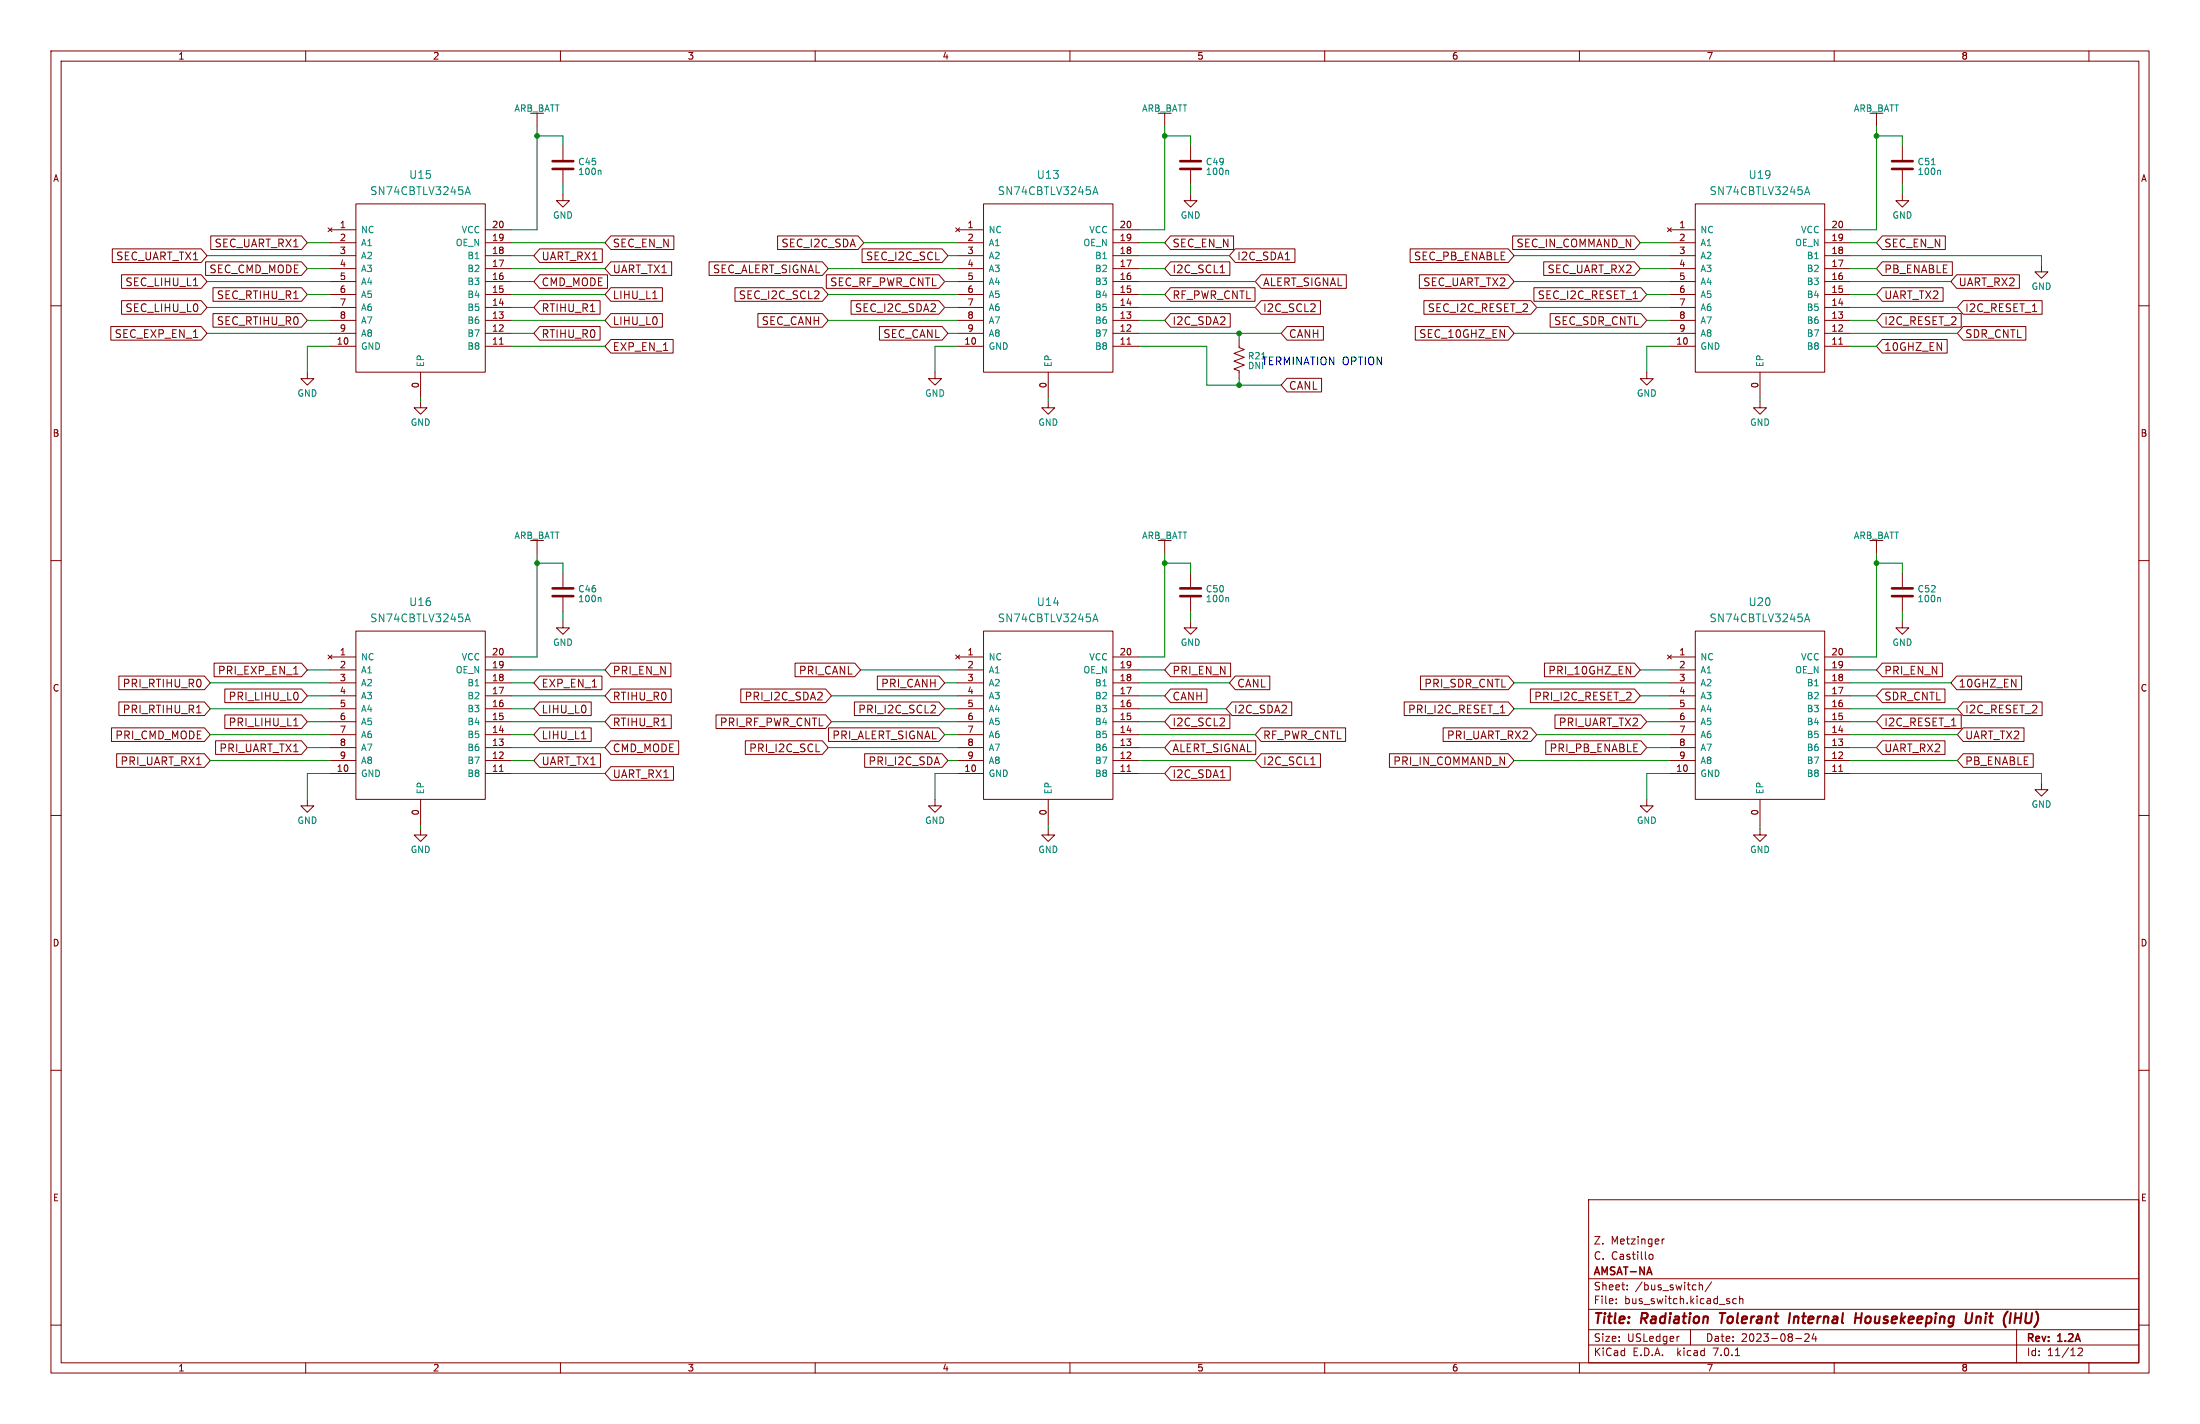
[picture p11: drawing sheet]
<svg xmlns="http://www.w3.org/2000/svg" width="432mm" height="279mm" viewBox="0 0 432 279" stroke-linecap="round" stroke-linejoin="round" font-family="sans-serif">
<g fill="none" stroke="#840000" stroke-width=".2">
<path d="M10 10h411.8v259.4h-411.8zM12 12h407.8v255.4h-407.8zM60 10v2M110 10v2M160 10v2M210 10v2M260 10v2M310 10v2M360 10v2M410 10v2M105.4 22.2v2.6M110.5 38.1v1.3h1.3l-1.3 1.2-1.3-1.2h1.3"/>
<path d="M110.5 28.6v2.8M110.5 33.4v2.8M228.6 22.2v2.6M233.7 38.1v1.3h1.2l-1.2 1.2-1.3-1.2h1.3M233.7 28.6v2.8M233.7 33.4v2.8M368.3 22.2v2.6M373.4 38.1v1.3h1.2l-1.2 1.2-1.3-1.2h1.3M373.4 28.6v2.8M373.4 33.4v2.8M10 60h2M22 48.8h17.5l1.1 1.4-1.1 1.3h-17.5z"/>
<path d="M23.9 59h15.6l1.1 1.3-1.1 1.4h-15.6zM23.9 53.9h15.6l1.1 1.3-1.1 1.4h-15.6zM38 56.1h.8M40.4 51.4h18.8l1.1 1.3-1.1 1.3h-18.8zM41.4 46.3h17.8l1.1 1.3-1.1 1.4h-17.8zM41.8 56.5h17.4l1.1 1.3-1.1 1.3h-17.4zM64.4 44.7l.8 .8M64.8 45.1h5M64.8 57.8h5M64.8 55.2h5M64.8 52.7h5M64.8 50.2h5"/>
<path d="M64.8 47.6h5M65.2 44.7l-.8 .8M69.8 40h25.4v33h-25.4zM95.2 45.1h5.1M95.2 57.8h5.1M95.2 55.2h5.1M95.2 52.7h5.1M95.2 50.2h5.1M95.2 47.6h5.1M105.9 48.8h12.3v2.7h-12.3l-1.1-1.3zM105.9 59h11.9v2.7h-11.9l-1.1-1.4zM105.9 53.9h13.3v2.7h-13.3l-1.1-1.4z"/>
<path d="M119.9 46.3h12.4v2.7h-12.4l-1.2-1.4zM119.9 56.5h10.1v2.6h-10.1l-1.2-1.3zM119.9 51.4h11.9v2.6h-11.9l-1.2-1.3zM128.1 58.6h.9M139.2 51.4h22.2l1.2 1.3-1.2 1.3h-22.2zM144.3 56.5h17.1l1.2 1.3-1.2 1.3h-17.1zM152.6 46.3h15.8l1.1 1.3-1.1 1.4h-15.8zM162.2 53.9h22.1l1.1 1.3-1.1 1.4h-22.1zM167 59h17.3l1.1 1.3-1.1 1.4h-17.3zM169.2 48.8h15.7l1.2 1.4-1.2 1.3h-15.7zM187.6 44.7l.7 .8M188 45.1h5"/>
<path d="M188 57.8h5M188 55.2h5M188 52.7h5M188 50.2h5M188 47.6h5M188.3 44.7l-.7 .8M193 40h25.4v33h-25.4zM218.4 45.1h5.1M218.4 57.8h5.1M218.4 55.2h5.1M218.4 52.7h5.1M218.4 50.2h5.1"/>
<path d="M218.4 47.6h5.1M229.7 46.3h12.4v2.7h-12.4l-1.1-1.4zM229.7 56.5h16.6v2.6h-16.6l-1.1-1.3zM229.7 51.4h11.7v2.6h-11.7l-1.1-1.3zM239.5 53.5h.9M242.4 48.8h11.8v2.7h-11.8l-1.1-1.3zM247.5 53.9h16.7v2.7h-16.7l-1.1-1.4zM247.5 59h11.7v2.7h-11.7l-1.1-1.4zM276.8 48.8h19.2l1.2 1.4-1.2 1.3h-19.2zM278.6 53.9h17.4l1.2 1.3-1.2 1.4h-17.4zM279.5 59h21l1.1 1.3-1.1 1.4h-21zM296.9 46.3h23.9l1.1 1.3-1.1 1.4h-23.9z"/>
<path d="M301.1 56.5h21l1.1 1.3-1.1 1.3h-21zM303 51.4h17.8l1.1 1.3-1.1 1.3h-17.8zM327.3 44.7l.7 .8M327.7 45.1h5M327.7 57.8h5M327.7 55.2h5M327.7 52.7h5M327.7 50.2h5M327.7 47.6h5M328 44.7l-.7 .8M332.7 40h25.4v33h-25.4zM358.1 45.1h5.1"/>
<path d="M358.1 57.8h5.1M358.1 55.2h5.1M358.1 52.7h5.1M358.1 50.2h5.1M358.1 47.6h5.1M369.4 46.3h12.4v2.7h-12.4l-1.1-1.4zM369.4 51.4h13.8v2.6h-13.8l-1.1-1.3zM369.4 56.5h12v2.6h-12l-1.1-1.3zM384 53.9h12.3v2.7h-12.3l-1.1-1.4zM385.3 59h15.5v2.7h-15.5l-1.1-1.4zM400.7 52.1v1.2h1.3l-1.3 1.3-1.3-1.3h1.3M419.8 60h2"/>
<path d="M21.8 64.1h17.7l1.1 1.3-1.1 1.3h-17.7zM41.8 61.5h17.4l1.1 1.4-1.1 1.3h-17.4zM60.3 73v1.3h1.3l-1.3 1.3-1.2-1.3h1.2M64.8 67.9h5M64.8 65.4h5M64.8 62.9h5M64.8 60.3h5M82.5 78.7v1.3h1.3l-1.3 1.3-1.2-1.3h1.2M82.5 73v5.1M95.2 67.9h5.1M95.2 65.4h5.1M95.2 62.9h5.1"/>
<path d="M95.2 60.3h5.1M98 67.5h.8M105.9 64.1h11.9v2.6h-11.9l-1.1-1.3zM119.9 66.6h12.2v2.7h-12.2l-1.2-1.4zM119.9 61.5h10.1v2.7h-10.1l-1.2-1.3zM148.8 61.5h12.6l1.2 1.4-1.2 1.3h-12.6zM172.6 64.1h12.3l1.2 1.3-1.2 1.3h-12.3zM183.5 73v1.3h1.3l-1.3 1.3-1.3-1.3h1.3M188 67.9h5M188 65.4h5M188 62.9h5M188 60.3h5"/>
<path d="M205.7 78.7v1.3h1.3l-1.3 1.3-1.2-1.3h1.2M205.7 73v5.1M218.4 67.9h5.1M218.4 65.4h5.1M218.4 62.9h5.1M218.4 60.3h5.1M221.2 67.5h.7M229.7 61.5h11.8v2.7h-11.8l-1.1-1.3zM243.2 66.7v1.5l1 .4-2 .7 2 .8-2 .8 2 .7-2 .8 1 .4v1.5M252.6 64.1h7.2v2.6h-7.2l-1.1-1.3zM252.6 74.2h6.8v2.7h-6.8l-1.1-1.3zM277.8 64.1h18.2l1.2 1.3-1.2 1.3h-18.2z"/>
<path d="M304.3 61.5h17.8l1.1 1.4-1.1 1.3h-17.8zM323.2 73v1.3h1.3l-1.3 1.3-1.3-1.3h1.3M327.7 67.9h5M327.7 65.4h5M327.7 62.9h5M327.7 60.3h5M345.4 78.7v1.3h1.3l-1.3 1.3-1.2-1.3h1.2M345.4 73v5.1M358.1 67.9h5.1M358.1 65.4h5.1M358.1 62.9h5.1M358.1 60.3h5.1"/>
<path d="M360.9 67.5h.7M369.4 61.5h15.5v2.7h-15.5l-1.1-1.3zM369.4 66.6h12.8v2.7h-12.8l-1.1-1.4zM385.3 64.1h12.3v2.6h-12.3l-1.1-1.3zM10 110h2M105.4 106v2.6M110.5 112.4v2.8M110.5 117.2v2.8M228.6 106v2.6M233.7 112.4v2.8M233.7 117.2v2.8M368.3 106v2.6"/>
<path d="M373.4 112.4v2.8M373.4 117.2v2.8M419.8 110h2M23.3 132.7h16.8l1.2 1.3-1.2 1.3h-16.8zM23.3 137.7h16.8l1.2 1.4-1.2 1.3h-16.8zM38.6 139.9h.9M42 130.1h17.2l1.1 1.3-1.1 1.4h-17.2zM44.1 135.2h15.1l1.1 1.3-1.1 1.4h-15.1zM57.6 132.3h.9M64.4 128.5l.8 .8M64.8 128.9h5M64.8 139.1h5"/>
<path d="M64.8 136.5h5M64.8 134h5M64.8 131.4h5M65.2 128.5l-.8 .8M69.8 123.8h25.4v33h-25.4zM95.2 128.9h5.1M95.2 139.1h5.1M95.2 136.5h5.1M95.2 134h5.1M95.2 131.4h5.1M105.9 132.7h12.2v2.6h-12.2l-1.1-1.3zM105.9 137.7h10.1v2.7h-10.1l-1.1-1.3z"/>
<path d="M110.5 121.9v1.3h1.3l-1.3 1.3-1.3-1.3h1.3M119.9 135.2h11.9v2.7h-11.9l-1.2-1.4zM119.9 130.1h11.8v2.7h-11.8l-1.2-1.4zM145.4 135.2h16.7l1.1 1.3-1.1 1.4h-16.7zM156 130.1h11.8l1.1 1.3-1.1 1.4h-11.8zM167.7 137.7h16.6l1.1 1.4-1.1 1.3h-16.6zM172.2 132.7h12.1l1.1 1.3-1.1 1.3h-12.1zM183.5 138.4l.1 .2-.1 .4-.8 .9h.9M187.6 128.5l.7 .8M188 128.9h5M188 139.1h5M188 136.5h5"/>
<path d="M188 134h5M188 131.4h5M188.3 128.5l-.7 .8M193 123.8h25.4v33h-25.4zM218.4 128.9h5.1M218.4 139.1h5.1M218.4 136.5h5.1M218.4 134h5.1M218.4 131.4h5.1M229.7 135.2h7.2v2.7h-7.2l-1.1-1.4zM229.7 130.1h11.8v2.7h-11.8l-1.1-1.4zM233.7 121.9v1.3h1.2l-1.2 1.3-1.3-1.3h1.3"/>
<path d="M241.8 137.7h11.7v2.7h-11.7l-1.1-1.3zM242.4 132.7h6.8v2.6h-6.8l-1.1-1.3zM275.6 137.7h20.4l1.2 1.4-1.2 1.3h-20.4zM278.8 132.7h17.2l1.2 1.3-1.2 1.3h-17.2zM294.5 139.9h.9M300.4 135.2h20.4l1.1 1.3-1.1 1.4h-20.4zM303.1 130.1h17.7l1.1 1.3-1.1 1.4h-17.7zM327.3 128.5l.7 .8M327.7 128.9h5M327.7 139.1h5M327.7 136.5h5M327.7 134h5"/>
<path d="M327.7 131.4h5M328 128.5l-.7 .8M332.7 123.8h25.4v33h-25.4zM358.1 128.9h5.1M358.1 139.1h5.1M358.1 136.5h5.1M358.1 134h5.1M358.1 131.4h5.1M369.4 135.2h12.3v2.7h-12.3l-1.1-1.4zM369.4 130.1h11.8v2.7h-11.8l-1.1-1.4zM373.4 121.9v1.3h1.2l-1.2 1.3-1.3-1.3h1.3M384 132.7h12.8v2.6h-12.8l-1.1-1.3z"/>
<path d="M385.3 137.7h15.5v2.7h-15.5l-1.1-1.3zM10 160h2M21.9 142.8h18.2l1.2 1.3-1.2 1.4h-18.2zM22.9 147.9h17.2l1.2 1.3-1.2 1.4h-17.2zM42.3 145.4h16.9l1.1 1.3-1.1 1.3h-16.9zM44.1 140.3h15.1l1.1 1.3-1.1 1.3h-15.1zM57.6 142.4h.9M60.3 156.8v1.3h1.3l-1.3 1.3-1.2-1.3h1.2M64.8 151.8h5M64.8 149.2h5M64.8 146.7h5M64.8 144.1h5"/>
<path d="M64.8 141.6h5M82.5 156.8v5.1M95.2 151.8h5.1M95.2 149.2h5.1M95.2 146.7h5.1M95.2 144.1h5.1M95.2 141.6h5.1M98 151.4h.8M105.9 147.9h12v2.7h-12l-1.1-1.4zM105.9 142.8h10.1v2.7h-10.1l-1.1-1.4zM114.1 145h.9M119.9 145.4h13.3v2.6h-13.3l-1.2-1.3z"/>
<path d="M119.9 140.3h11.9v2.6h-11.9l-1.2-1.3zM119.9 150.4h12.3v2.7h-12.3l-1.2-1.3zM140.5 140.3h21.6l1.1 1.3-1.1 1.3h-21.6zM146.3 145.4h15.1l1.2 1.3-1.2 1.3h-15.1zM162.6 142.8h21.7l1.1 1.3-1.1 1.4h-21.7zM169.7 147.9h15.2l1.2 1.3-1.2 1.4h-15.2zM183.5 156.8v1.3h1.3l-1.3 1.3-1.3-1.3h1.3M188 151.8h5M188 149.2h5M188 146.7h5M188 144.1h5M188 141.6h5"/>
<path d="M205.7 156.8v5.1M218.4 151.8h5.1M218.4 149.2h5.1M218.4 146.7h5.1M218.4 144.1h5.1M218.4 141.6h5.1M221.2 151.4h.7M229.7 150.4h11.8v2.7h-11.8l-1.1-1.3zM229.7 145.4h16.8v2.6h-16.8l-1.1-1.3zM229.7 140.3h11.7v2.6h-11.7l-1.1-1.3zM247.5 142.8h16.6v2.7h-16.6l-1.1-1.4zM247.5 147.9h11.7v2.7h-11.7l-1.1-1.4z"/>
<path d="M257.3 150h.8M272.7 147.9h23.3l1.2 1.3-1.2 1.4h-23.3zM283.2 142.8h17.3l1.1 1.3-1.1 1.4h-17.3zM303.4 145.4h18.7l1.1 1.3-1.1 1.3h-18.7zM305.2 140.3h16.9l1.1 1.3-1.1 1.3h-16.9zM323.2 156.8v1.3h1.3l-1.3 1.3-1.3-1.3h1.3M327.7 151.8h5M327.7 149.2h5M327.7 146.7h5M327.7 144.1h5M327.7 141.6h5M345.4 156.8v5.1"/>
<path d="M358.1 151.8h5.1M358.1 149.2h5.1M358.1 146.7h5.1M358.1 144.1h5.1M358.1 141.6h5.1M360.9 151.4h.7M369.4 145.4h12.3v2.6h-12.3l-1.1-1.3zM369.4 140.3h15.5v2.6h-15.5l-1.1-1.3zM385.3 142.8h12v2.7h-12l-1.1-1.4zM385.3 147.9h13.8v2.7h-13.8l-1.1-1.4zM400.7 153.7v1.2h1.3l-1.3 1.3-1.3-1.3h1.3M419.8 160h2"/>
<path d="M82.5 162.6v1.2h1.3l-1.3 1.3-1.2-1.3h1.2M205.7 162.6v1.2h1.3l-1.3 1.3-1.2-1.3h1.2M345.4 162.6v1.2h1.3l-1.3 1.3-1.2-1.3h1.2M10 210h2M419.8 210h2M311.8 235.4h108v32h-108zM10 260h2M311.8 256.9h108M311.8 250.9h108M317.2 255.7v.1M317.2 254.9v.1M319.4 253v.1"/>
<path d="M319.4 252.2v.1M323.7 246.2l.5-.1 .2 .3-.1 .6-.4 .1-.2-.1M326.2 243.1v1M326.7 243.1l-.5 .3M333.5 251.6v1.5M333.5 252.2l.2-.1 .4 .1 .1 .9M335.9 251.5l-1.2 2M340.8 254.9l-.4-.1-.3 .3 .1 .6h.6M341.4 254.9l.3-.1 .3 .1 .1 .9M341.4 254.3v1.5M419.8 260h2M60 267.4v2"/>
<path d="M110 267.4v2M160 267.4v2M210 267.4v2M260 267.4v2M310 267.4v2M311.8 263.9h108M311.8 260.9h108M329.4 262.2h.2M331.8 260.9v3M340.6 266h.8M352.4 262.6h1.2M354.2 261.8l.6-.1 .3 .4-.9 1.1h.9"/>
<path d="M356 261.6l-.3 1.1h.9M356.4 262.2v1M360 267.4v2M395.8 260.9v6.5M407.9 264.6l.5-.1 .3 .1v.3l-.9 1.1h.9M410 267.4v2"/>
</g>
<path d="M337.5 257.6h1.2M351.3 257.6l-.2 2M364.2 258.6h1.1M364.3 257.6l-.3 2M365.4 257.6l-.2 2M387.1 257.6l-.2 1.6a.66 .66 0 0 1-.8 .4M395.5 258.6h1.1M395.6 257.6l-.2 2" fill="none" stroke="#840000" stroke-width=".4"/>
<g fill="none" stroke="#008484" stroke-width=".2">
<path d="M91.3 38.2l.5-1.6 .5 1.6M91.4 37.7h.8M117.8 33.4l.2 .2v.6M214.5 38.2l.5-1.6 .5 1.6M214.6 37.7h.8M241 33.4l.1 .2v.6M354.2 38.2l.5-1.6 .5 1.6M354.3 37.7h.8M380.7 33.4l.1 .2v.6M117.8 117.2l.2 .2v.7M241 117.2l.1 .2v.7M380.7 117.2l.1 .2v.7"/>
<path d="M91.3 122l.5-1.5 .5 1.5M91.4 121.6h.8M214.5 122l.5-1.5 .5 1.5M214.6 121.6h.8M354.2 122l.5-1.5 .5 1.5M354.3 121.6h.8"/>
</g>
<path d="M108.5 33.1h4M108.5 31.6h4M231.6 33.1h4.1M231.6 31.6h4.1M371.3 33.1h4.1M371.3 31.6h4.1M108.5 117h4M108.5 115.4h4M231.6 117h4.1M231.6 115.4h4.1M371.3 117h4.1M371.3 115.4h4.1" fill="none" stroke="#840000" stroke-width=".51"/>
<g fill="none" stroke="#008400" stroke-width=".2">
<path d="M105.4 24.8v20.3h-5.1M105.4 26.7h5.1v1.9M110.5 36.2v1.9M228.6 26.7h5.1v1.9M228.6 24.8v20.3h-5.1M233.7 36.2v1.9M368.3 26.7h5.1v1.9M368.3 24.8v20.3h-5.1M373.4 36.2v1.9M40.6 50.2h24.2M40.6 55.2h24.2M60.3 52.7h4.5"/>
<path d="M60.3 57.8h4.5M60.3 47.6h4.5M100.3 52.7h18.4M100.3 50.2h4.5M100.3 57.8h18.4M100.3 55.2h4.5M100.3 47.6h18.4M162.6 52.7h25.4M162.6 57.8h25.4M169.5 47.6h18.5M185.4 55.2h2.6M186.1 50.2h1.9"/>
<path d="M223.5 52.7h5.1M223.5 50.2h17.8M223.5 57.8h5.1M223.5 55.2h22.9M223.5 47.6h5.1M297.2 50.2h30.5M297.2 55.2h30.5M321.9 52.7h5.8M321.9 47.6h5.8M323.2 57.8h4.5M363.2 52.7h5.1M363.2 50.2h37.5v1.9"/>
<path d="M363.2 57.8h5.1M363.2 55.2h19.7M363.2 47.6h5.1M40.6 65.4h24.2M40.6 60.3h24.2M60.3 62.9h4.5M64.8 67.9h-4.5v5.1M82.5 78.1v.6M100.3 67.9h18.4M100.3 65.4h4.5M100.3 60.3h4.5M100.3 62.9h18.4"/>
<path d="M162.6 62.9h25.4M185.4 60.3h2.6M186.1 65.4h1.9M188 67.9h-4.5v5.1M205.7 78.1v.6M223.5 67.9h13.4v7.7h14.6M223.5 65.4h28M223.5 60.3h22.9M223.5 62.9h5.1M243.2 65.4v1.3M243.2 74.3v1.3M297.2 65.4h30.5"/>
<path d="M301.6 60.3h26.1M323.2 62.9h4.5M327.7 67.9h-4.5v5.1M345.4 78.1v.6M363.2 67.9h5.1M363.2 65.4h21M363.2 60.3h21M363.2 62.9h5.1M105.4 108.6v20.3h-5.1M105.4 110.5h5.1v1.9M228.6 110.5h5.1v1.9M228.6 108.6v20.3h-5.1"/>
<path d="M368.3 110.5h5.1v1.9M368.3 108.6v20.3h-5.1M41.3 139.1h23.5M41.3 134h23.5M60.3 136.5h4.5M60.3 131.4h4.5M100.3 139.1h4.5M100.3 134h4.5M100.3 136.5h18.4M100.3 131.4h18.4M110.5 120v1.9M163.2 136.5h24.8"/>
<path d="M168.9 131.4h19.1M185.4 139.1h2.6M185.4 134h2.6M223.5 139.1h17.2M223.5 134h17.8M223.5 136.5h5.1M223.5 131.4h5.1M233.7 120v1.9M297.2 139.1h30.5M297.2 134h30.5M321.9 136.5h5.8M321.9 131.4h5.8"/>
<path d="M363.2 139.1h21M363.2 134h19.7M363.2 136.5h5.1M363.2 131.4h5.1M373.4 120v1.9M41.3 149.2h23.5M41.3 144.1h23.5M60.3 141.6h4.5M60.3 146.7h4.5M64.8 151.8h-4.5v5M100.3 151.8h18.4M100.3 149.2h4.5"/>
<path d="M100.3 144.1h4.5M100.3 141.6h18.4M100.3 146.7h18.4M162.6 146.7h25.4M163.2 141.6h24.8M185.4 144.1h2.6M186.1 149.2h1.9M188 151.8h-4.5v5M223.5 151.8h5.1M223.5 149.2h22.9M223.5 144.1h22.9M223.5 141.6h5.1"/>
<path d="M223.5 146.7h5.1M297.2 149.2h30.5M301.6 144.1h26.1M323.2 141.6h4.5M323.2 146.7h4.5M327.7 151.8h-4.5v5M363.2 151.8h37.5v1.9M363.2 149.2h21M363.2 144.1h21M363.2 141.6h5.1M363.2 146.7h5.1M82.5 161.9v.7"/>
<path d="M205.7 161.9v.7M345.4 161.9v.7"/>
</g>
<g fill="#008400" stroke="#008400" stroke-width=".2">
<circle cx="105.4" cy="110.5" r=".46"/>
<circle cx="105.4" cy="26.7" r=".46"/>
<circle cx="368.3" cy="26.7" r=".46"/>
<circle cx="368.3" cy="110.5" r=".46"/>
<circle cx="243.2" cy="75.6" r=".46"/>
<circle cx="243.2" cy="65.4" r=".46"/>
<circle cx="228.6" cy="26.7" r=".46"/>
<circle cx="228.6" cy="110.5" r=".46"/>
</g>
<g font-size="2.8" fill="#840000">
<text x="312.8" y="260.2">Title:</text>
<text x="322.2" y="260.2">Radiation</text>
<text x="338.3" y="260.2">Tolerant</text>
<text x="352.4" y="260.2">Internal</text>
<text x="366" y="260.2">Housekeeping</text>
<text x="388.3" y="260.2">Unit</text>
<text x="396.3" y="260.2">(IHU)</text>
</g>
<g font-size="2.1" fill="#008484">
<text x="80.3" y="35.2">U15</text>
<text x="203.5" y="35.2">U13</text>
<text x="343.2" y="35.2">U19</text>
<text x="72.6" y="38.4">SN74CBTLV3245A</text>
<text x="195.8" y="38.4">SN74CBTLV3245A</text>
<text x="335.5" y="38.4">SN74CBTLV3245A</text>
<text x="80.3" y="119.1">U16</text>
<text x="203.5" y="119.1">U14</text>
<text x="343.2" y="119.1">U20</text>
<text x="72.6" y="122.2">SN74CBTLV3245A</text>
<text x="195.8" y="122.2">SN74CBTLV3245A</text>
<text x="335.5" y="122.2">SN74CBTLV3245A</text>
</g>
<g font-size="2.1" fill="#840000">
<text x="22.7" y="51.2">SEC_UART_TX1</text>
<text x="41" y="53.8">SEC_CMD_MODE</text>
<text x="42" y="48.7">SEC_UART_RX1</text>
<text x="106.3" y="51.2">UART_RX1</text>
<text x="120.3" y="48.7">SEC_EN_N</text>
<text x="120.3" y="53.8">UART_TX1</text>
<text x="139.8" y="53.8">SEC_ALERT_SIGNAL</text>
<text x="153.3" y="48.7">SEC_I2C_SDA</text>
<text x="169.9" y="51.2">SEC_I2C_SCL</text>
<text x="230.1" y="48.7">SEC_EN_N</text>
<text x="230.1" y="53.8">I2C_SCL1</text>
<text x="242.8" y="51.2">I2C_SDA1</text>
<text x="277.4" y="51.2">SEC_PB_ENABLE</text>
<text x="297.6" y="48.7">SEC_IN_COMMAND_N</text>
<text x="303.7" y="53.8">SEC_UART_RX2</text>
<text x="369.8" y="48.7">SEC_EN_N</text>
<text x="369.8" y="53.8">PB_ENABLE</text>
<text x="24.5" y="56.3">SEC_LIHU_L1</text>
<text x="42.5" y="58.8">SEC_RTIHU_R1</text>
<text x="106.3" y="56.3">CMD_MODE</text>
<text x="120.3" y="58.8">LIHU_L1</text>
<text x="144.9" y="58.8">SEC_I2C_SCL2</text>
<text x="162.8" y="56.3">SEC_RF_PWR_CNTL</text>
<text x="230.1" y="58.8">RF_PWR_CNTL</text>
<text x="247.9" y="56.3">ALERT_SIGNAL</text>
<text x="279.3" y="56.3">SEC_UART_TX2</text>
<text x="301.7" y="58.8">SEC_I2C_RESET_1</text>
<text x="369.8" y="58.8">UART_TX2</text>
<text x="384.4" y="56.3">UART_RX2</text>
<text x="24.5" y="61.4">SEC_LIHU_L0</text>
<text x="42.5" y="63.9">SEC_RTIHU_R0</text>
<text x="106.3" y="61.4">RTIHU_R1</text>
<text x="120.3" y="63.9">LIHU_L0</text>
<text x="149.4" y="63.9">SEC_CANH</text>
<text x="167.7" y="61.4">SEC_I2C_SDA2</text>
<text x="230.1" y="63.9">I2C_SDA2</text>
<text x="247.9" y="61.4">I2C_SCL2</text>
<text x="280.1" y="61.4">SEC_I2C_RESET_2</text>
<text x="304.9" y="63.9">SEC_SDR_CNTL</text>
<text x="369.8" y="63.9">I2C_RESET_2</text>
<text x="385.7" y="61.4">I2C_RESET_1</text>
<text x="22.4" y="66.5">SEC_EXP_EN_1</text>
<text x="106.3" y="66.5">RTIHU_R0</text>
<text x="120.3" y="69">EXP_EN_1</text>
<text x="173.3" y="66.5">SEC_CANL</text>
<text x="253" y="66.5">CANH</text>
<text x="278.5" y="66.5">SEC_10GHZ_EN</text>
<text x="369.8" y="69">10GHZ_EN</text>
<text x="385.7" y="66.5">SDR_CNTL</text>
<text x="253" y="76.6">CANL</text>
<text x="24" y="135">PRI_RTIHU_R0</text>
<text x="42.7" y="132.5">PRI_EXP_EN_1</text>
<text x="44.8" y="137.6">PRI_LIHU_L0</text>
<text x="106.3" y="135">EXP_EN_1</text>
<text x="120.3" y="137.6">RTIHU_R0</text>
<text x="120.3" y="132.5">PRI_EN_N</text>
<text x="146.1" y="137.6">PRI_I2C_SDA2</text>
<text x="156.7" y="132.5">PRI_CANL</text>
<text x="172.9" y="135">PRI_CANH</text>
<text x="230.1" y="137.6">CANH</text>
<text x="230.1" y="132.5">PRI_EN_N</text>
<text x="242.8" y="135">CANL</text>
<text x="279.5" y="135">PRI_SDR_CNTL</text>
<text x="301" y="137.6">PRI_I2C_RESET_2</text>
<text x="303.8" y="132.5">PRI_10GHZ_EN</text>
<text x="369.8" y="137.6">SDR_CNTL</text>
<text x="369.8" y="132.5">PRI_EN_N</text>
<text x="384.4" y="135">10GHZ_EN</text>
<text x="24" y="140.1">PRI_RTIHU_R1</text>
<text x="44.8" y="142.7">PRI_LIHU_L1</text>
<text x="106.3" y="140.1">LIHU_L0</text>
<text x="120.3" y="142.7">RTIHU_R1</text>
<text x="141.2" y="142.7">PRI_RF_PWR_CNTL</text>
<text x="168.4" y="140.1">PRI_I2C_SCL2</text>
<text x="230.1" y="142.7">I2C_SCL2</text>
<text x="242.2" y="140.1">I2C_SDA2</text>
<text x="276.3" y="140.1">PRI_I2C_RESET_1</text>
<text x="305.9" y="142.7">PRI_UART_TX2</text>
<text x="369.8" y="142.7">I2C_RESET_1</text>
<text x="385.7" y="140.1">I2C_RESET_2</text>
<text x="22.5" y="145.2">PRI_CMD_MODE</text>
<text x="43" y="147.7">PRI_UART_TX1</text>
<text x="106.3" y="145.2">LIHU_L1</text>
<text x="120.3" y="147.7">CMD_MODE</text>
<text x="147" y="147.7">PRI_I2C_SCL</text>
<text x="163.3" y="145.2">PRI_ALERT_SIGNAL</text>
<text x="230.1" y="147.7">ALERT_SIGNAL</text>
<text x="247.9" y="145.2">RF_PWR_CNTL</text>
<text x="283.9" y="145.2">PRI_UART_RX2</text>
<text x="304.1" y="147.7">PRI_PB_ENABLE</text>
<text x="369.8" y="147.7">UART_RX2</text>
<text x="385.7" y="145.2">UART_TX2</text>
<text x="23.6" y="150.3">PRI_UART_RX1</text>
<text x="106.3" y="150.3">UART_TX1</text>
<text x="120.3" y="152.8">UART_RX1</text>
<text x="170.4" y="150.3">PRI_I2C_SDA</text>
<text x="230.1" y="152.8">I2C_SDA1</text>
<text x="247.9" y="150.3">I2C_SCL1</text>
<text x="273.4" y="150.3">PRI_IN_COMMAND_N</text>
<text x="385.7" y="150.3">PB_ENABLE</text>
<text x="312.8" y="244.3">Z.</text>
<text x="316.2" y="244.3">Metzinger</text>
<text x="312.8" y="250.5">AMSAT-NA</text>
<text x="312.8" y="247.3">C. Castillo</text>
<text x="312.8" y="256">File:</text>
<text x="312.8" y="253.3">Sheet:</text>
<text x="318.8" y="256">bus_switch.kicad_sch</text>
<text x="321" y="253.3">/bus_switch/</text>
<text x="312.8" y="263.4">Size:</text>
<text x="319.4" y="263.4">USLedger</text>
<text x="334.8" y="263.4">Date:</text>
<text x="341.7" y="263.4">2023-08-24</text>
<text x="397.8" y="263.6">Rev:</text>
<text x="404" y="263.6">1.2A</text>
<text x="312.8" y="266.2">KiCad</text>
<text x="320.5" y="266.2">E.D.A.</text>
<text x="329.2" y="266.2">kicad</text>
<text x="336.3" y="266.2">7.0.1</text>
<text x="397.8" y="266.2">Id:</text>
<text x="401.8" y="266.2">11/12</text>
</g>
<text font-size="2.1" fill="#0000c2" x="247.6" y="71.8">TERMINATION OPTION</text>
<g font-size="1.8" fill="#840000">
<text x="35" y="11.8">1</text>
<text x="85" y="11.8">2</text>
<text x="135" y="11.8">3</text>
<text x="185" y="11.8">4</text>
<text x="235" y="11.8">5</text>
<text x="285" y="11.8">6</text>
<text x="335" y="11.8">7</text>
<text x="385" y="11.8">8</text>
<text x="10.4" y="35.8">A</text>
<text x="420.2" y="35.8">A</text>
<text x="66.6" y="44.8">1</text>
<text x="66.6" y="47.4">2</text>
<text x="96.5" y="47.4">19</text>
<text x="96.5" y="44.8">20</text>
<text x="189.8" y="44.8">1</text>
<text x="189.8" y="47.4">2</text>
<text x="219.7" y="47.4">19</text>
<text x="219.7" y="44.8">20</text>
<text x="329.5" y="44.8">1</text>
<text x="329.5" y="47.4">2</text>
<text x="359.4" y="47.4">19</text>
<text x="359.4" y="44.8">20</text>
<text x="66.6" y="49.9">3</text>
<text x="66.6" y="52.5">4</text>
<text x="96.5" y="52.5">17</text>
<text x="96.5" y="49.9">18</text>
<text x="189.8" y="49.9">3</text>
<text x="189.8" y="52.5">4</text>
<text x="219.7" y="52.5">17</text>
<text x="219.7" y="49.9">18</text>
<text x="329.5" y="49.9">3</text>
<text x="329.5" y="52.5">4</text>
<text x="359.4" y="52.5">17</text>
<text x="359.4" y="49.9">18</text>
<text x="66.6" y="55">5</text>
<text x="66.6" y="57.5">6</text>
<text x="96.5" y="57.5">15</text>
<text x="96.5" y="55">16</text>
<text x="189.8" y="55">5</text>
<text x="189.8" y="57.5">6</text>
<text x="219.7" y="57.5">15</text>
<text x="219.7" y="55">16</text>
<text x="329.5" y="55">5</text>
<text x="329.5" y="57.5">6</text>
<text x="359.4" y="57.5">15</text>
<text x="359.4" y="55">16</text>
<text x="66.6" y="60.1">7</text>
<text x="66.6" y="62.6">8</text>
<text x="66.6" y="65.2">9</text>
<text x="96.5" y="65.2">12</text>
<text x="96.5" y="62.6">13</text>
<text x="96.5" y="60.1">14</text>
<text x="189.8" y="60.1">7</text>
<text x="189.8" y="62.6">8</text>
<text x="189.8" y="65.2">9</text>
<text x="219.7" y="65.2">12</text>
<text x="219.7" y="62.6">13</text>
<text x="219.7" y="60.1">14</text>
<text x="329.5" y="60.1">7</text>
<text x="329.5" y="62.6">8</text>
<text x="329.5" y="65.2">9</text>
<text x="359.4" y="65.2">12</text>
<text x="359.4" y="62.6">13</text>
<text x="359.4" y="60.1">14</text>
<text x="66" y="67.7">10</text>
<text x="96.5" y="67.7">11</text>
<text x="189.2" y="67.7">10</text>
<text x="219.7" y="67.7">11</text>
<text x="328.9" y="67.7">10</text>
<text x="359.4" y="67.7">11</text>
<text x="82.3" y="76.2" transform="rotate(-90 82.3 76.2)">0</text>
<text x="205.5" y="76.2" transform="rotate(-90 205.5 76.2)">0</text>
<text x="345.2" y="76.2" transform="rotate(-90 345.2 76.2)">0</text>
<text x="10.3" y="85.8">B</text>
<text x="420.1" y="85.8">B</text>
<text x="66.6" y="128.7">1</text>
<text x="66.6" y="131.2">2</text>
<text x="96.5" y="131.2">19</text>
<text x="96.5" y="128.7">20</text>
<text x="189.8" y="128.7">1</text>
<text x="189.8" y="131.2">2</text>
<text x="219.7" y="131.2">19</text>
<text x="219.7" y="128.7">20</text>
<text x="329.5" y="128.7">1</text>
<text x="329.5" y="131.2">2</text>
<text x="359.4" y="131.2">19</text>
<text x="359.4" y="128.7">20</text>
<text x="10.3" y="135.8">C</text>
<text x="66.6" y="133.7">3</text>
<text x="66.6" y="136.3">4</text>
<text x="96.5" y="136.3">17</text>
<text x="96.5" y="133.7">18</text>
<text x="189.8" y="133.7">3</text>
<text x="189.8" y="136.3">4</text>
<text x="219.7" y="136.3">17</text>
<text x="219.7" y="133.7">18</text>
<text x="329.5" y="133.7">3</text>
<text x="329.5" y="136.3">4</text>
<text x="359.4" y="136.3">17</text>
<text x="359.4" y="133.7">18</text>
<text x="420.1" y="135.8">C</text>
<text x="66.6" y="138.8">5</text>
<text x="66.6" y="141.4">6</text>
<text x="66.6" y="143.9">7</text>
<text x="96.5" y="143.9">14</text>
<text x="96.5" y="141.4">15</text>
<text x="96.5" y="138.8">16</text>
<text x="189.8" y="138.8">5</text>
<text x="189.8" y="141.4">6</text>
<text x="189.8" y="143.9">7</text>
<text x="219.7" y="143.9">14</text>
<text x="219.7" y="141.4">15</text>
<text x="219.7" y="138.8">16</text>
<text x="329.5" y="138.8">5</text>
<text x="329.5" y="141.4">6</text>
<text x="329.5" y="143.9">7</text>
<text x="359.4" y="143.9">14</text>
<text x="359.4" y="141.4">15</text>
<text x="359.4" y="138.8">16</text>
<text x="66.6" y="146.4">8</text>
<text x="66.6" y="149">9</text>
<text x="96.5" y="149">12</text>
<text x="96.5" y="146.4">13</text>
<text x="189.8" y="146.4">8</text>
<text x="189.8" y="149">9</text>
<text x="219.7" y="149">12</text>
<text x="219.7" y="146.4">13</text>
<text x="329.5" y="146.4">8</text>
<text x="329.5" y="149">9</text>
<text x="359.4" y="149">12</text>
<text x="359.4" y="146.4">13</text>
<text x="66" y="151.5">10</text>
<text x="96.5" y="151.5">11</text>
<text x="189.2" y="151.5">10</text>
<text x="219.7" y="151.5">11</text>
<text x="328.9" y="151.5">10</text>
<text x="359.4" y="151.5">11</text>
<text x="82.3" y="160.1" transform="rotate(-90 82.3 160.1)">0</text>
<text x="205.5" y="160.1" transform="rotate(-90 205.5 160.1)">0</text>
<text x="345.2" y="160.1" transform="rotate(-90 345.2 160.1)">0</text>
<text x="10.3" y="185.8">D</text>
<text x="420.1" y="185.8">D</text>
<text x="10.4" y="235.8">E</text>
<text x="420.2" y="235.8">E</text>
<text x="35" y="269.2">1</text>
<text x="85" y="269.2">2</text>
<text x="135" y="269.2">3</text>
<text x="185" y="269.2">4</text>
<text x="235" y="269.2">5</text>
<text x="285" y="269.2">6</text>
<text x="335" y="269.2">7</text>
<text x="385" y="269.2">8</text>
</g>
<g font-size="1.8" fill="#008484">
<text x="100.9" y="22.1">ARB_BATT</text>
<text x="224.1" y="22.1">ARB_BATT</text>
<text x="363.8" y="22.1">ARB_BATT</text>
<text x="113.4" y="32.6">C45</text>
<text x="113.4" y="34.5">100n</text>
<text x="236.6" y="32.6">C49</text>
<text x="236.6" y="34.5">100n</text>
<text x="376.3" y="32.6">C51</text>
<text x="376.3" y="34.5">100n</text>
<text x="70.9" y="45.9">NC</text>
<text x="90.5" y="45.9">VCC</text>
<text x="108.5" y="43.1">GND</text>
<text x="194.1" y="45.9">NC</text>
<text x="213.7" y="45.9">VCC</text>
<text x="231.7" y="43.1">GND</text>
<text x="333.8" y="45.9">NC</text>
<text x="353.4" y="45.9">VCC</text>
<text x="371.4" y="43.1">GND</text>
<text x="70.9" y="48.5">A1</text>
<text x="70.9" y="51">A2</text>
<text x="70.9" y="53.5">A3</text>
<text x="89.3" y="48.5">OE_N</text>
<text x="91.6" y="53.5">B2</text>
<text x="91.6" y="51">B1</text>
<text x="194.1" y="48.5">A1</text>
<text x="194.1" y="51">A2</text>
<text x="194.1" y="53.5">A3</text>
<text x="212.5" y="48.5">OE_N</text>
<text x="214.8" y="53.5">B2</text>
<text x="214.8" y="51">B1</text>
<text x="333.8" y="48.5">A1</text>
<text x="333.8" y="51">A2</text>
<text x="333.8" y="53.5">A3</text>
<text x="352.2" y="48.5">OE_N</text>
<text x="354.5" y="53.5">B2</text>
<text x="354.5" y="51">B1</text>
<text x="70.9" y="56.1">A4</text>
<text x="70.9" y="58.6">A5</text>
<text x="91.6" y="58.6">B4</text>
<text x="91.6" y="56.1">B3</text>
<text x="194.1" y="56.1">A4</text>
<text x="194.1" y="58.6">A5</text>
<text x="214.8" y="58.6">B4</text>
<text x="214.8" y="56.1">B3</text>
<text x="333.8" y="56.1">A4</text>
<text x="333.8" y="58.6">A5</text>
<text x="354.5" y="58.6">B4</text>
<text x="354.5" y="56.1">B3</text>
<text x="398.7" y="57">GND</text>
<text x="70.9" y="61.2">A6</text>
<text x="70.9" y="63.7">A7</text>
<text x="91.6" y="63.7">B6</text>
<text x="91.6" y="61.2">B5</text>
<text x="194.1" y="61.2">A6</text>
<text x="194.1" y="63.7">A7</text>
<text x="214.8" y="63.7">B6</text>
<text x="214.8" y="61.2">B5</text>
<text x="333.8" y="61.2">A6</text>
<text x="333.8" y="63.7">A7</text>
<text x="354.5" y="63.7">B6</text>
<text x="354.5" y="61.2">B5</text>
<text x="70.9" y="68.8">GND</text>
<text x="70.9" y="66.2">A8</text>
<text x="91.6" y="68.8">B8</text>
<text x="91.6" y="66.2">B7</text>
<text x="194.1" y="68.8">GND</text>
<text x="194.1" y="66.2">A8</text>
<text x="214.8" y="68.8">B8</text>
<text x="214.8" y="66.2">B7</text>
<text x="244.9" y="70.7">R21</text>
<text x="333.8" y="68.8">GND</text>
<text x="333.8" y="66.2">A8</text>
<text x="354.5" y="68.8">B8</text>
<text x="354.5" y="66.2">B7</text>
<text x="58.3" y="78">GND</text>
<text x="83.4" y="72" transform="rotate(-90 83.4 72)">EP</text>
<text x="181.5" y="78">GND</text>
<text x="206.6" y="72" transform="rotate(-90 206.6 72)">EP</text>
<text x="244.9" y="72.6">DNI</text>
<text x="321.2" y="78">GND</text>
<text x="346.3" y="72" transform="rotate(-90 346.3 72)">EP</text>
<text x="80.6" y="83.7">GND</text>
<text x="203.7" y="83.7">GND</text>
<text x="343.4" y="83.7">GND</text>
<text x="100.9" y="105.9">ARB_BATT</text>
<text x="224.1" y="105.9">ARB_BATT</text>
<text x="363.8" y="105.9">ARB_BATT</text>
<text x="113.4" y="116.4">C46</text>
<text x="113.4" y="118.3">100n</text>
<text x="236.6" y="116.4">C50</text>
<text x="236.6" y="118.3">100n</text>
<text x="376.3" y="116.4">C52</text>
<text x="376.3" y="118.3">100n</text>
<text x="70.9" y="129.7">NC</text>
<text x="90.5" y="129.7">VCC</text>
<text x="108.5" y="126.9">GND</text>
<text x="194.1" y="129.7">NC</text>
<text x="213.7" y="129.7">VCC</text>
<text x="231.7" y="126.9">GND</text>
<text x="333.8" y="129.7">NC</text>
<text x="353.4" y="129.7">VCC</text>
<text x="371.4" y="126.9">GND</text>
<text x="70.9" y="132.3">A1</text>
<text x="70.9" y="134.8">A2</text>
<text x="70.9" y="137.4">A3</text>
<text x="89.3" y="132.3">OE_N</text>
<text x="91.6" y="137.4">B2</text>
<text x="91.6" y="134.8">B1</text>
<text x="194.1" y="132.3">A1</text>
<text x="194.1" y="134.8">A2</text>
<text x="194.1" y="137.4">A3</text>
<text x="212.5" y="132.3">OE_N</text>
<text x="214.8" y="137.4">B2</text>
<text x="214.8" y="134.8">B1</text>
<text x="333.8" y="132.3">A1</text>
<text x="333.8" y="134.8">A2</text>
<text x="333.8" y="137.4">A3</text>
<text x="352.2" y="132.3">OE_N</text>
<text x="354.5" y="137.4">B2</text>
<text x="354.5" y="134.8">B1</text>
<text x="70.9" y="139.9">A4</text>
<text x="70.9" y="142.4">A5</text>
<text x="91.6" y="142.4">B4</text>
<text x="91.6" y="139.9">B3</text>
<text x="194.1" y="139.9">A4</text>
<text x="194.1" y="142.4">A5</text>
<text x="214.8" y="142.4">B4</text>
<text x="214.8" y="139.9">B3</text>
<text x="333.8" y="139.9">A4</text>
<text x="333.8" y="142.4">A5</text>
<text x="354.5" y="142.4">B4</text>
<text x="354.5" y="139.9">B3</text>
<text x="70.9" y="145">A6</text>
<text x="70.9" y="147.5">A7</text>
<text x="91.6" y="147.5">B6</text>
<text x="91.6" y="145">B5</text>
<text x="194.1" y="145">A6</text>
<text x="194.1" y="147.5">A7</text>
<text x="214.8" y="147.5">B6</text>
<text x="214.8" y="145">B5</text>
<text x="333.8" y="145">A6</text>
<text x="333.8" y="147.5">A7</text>
<text x="354.5" y="147.5">B6</text>
<text x="354.5" y="145">B5</text>
<text x="70.9" y="152.6">GND</text>
<text x="70.9" y="150.1">A8</text>
<text x="83.4" y="155.8" transform="rotate(-90 83.4 155.8)">EP</text>
<text x="91.6" y="152.6">B8</text>
<text x="91.6" y="150.1">B7</text>
<text x="194.1" y="152.6">GND</text>
<text x="194.1" y="150.1">A8</text>
<text x="206.6" y="155.8" transform="rotate(-90 206.6 155.8)">EP</text>
<text x="214.8" y="152.6">B8</text>
<text x="214.8" y="150.1">B7</text>
<text x="333.8" y="152.6">GND</text>
<text x="333.8" y="150.1">A8</text>
<text x="346.3" y="155.8" transform="rotate(-90 346.3 155.8)">EP</text>
<text x="354.5" y="152.6">B8</text>
<text x="354.5" y="150.1">B7</text>
<text x="58.3" y="161.8">GND</text>
<text x="181.5" y="161.8">GND</text>
<text x="321.2" y="161.8">GND</text>
<text x="398.7" y="158.6">GND</text>
<text x="80.6" y="167.5">GND</text>
<text x="203.7" y="167.5">GND</text>
<text x="343.4" y="167.5">GND</text>
</g>
</svg>
